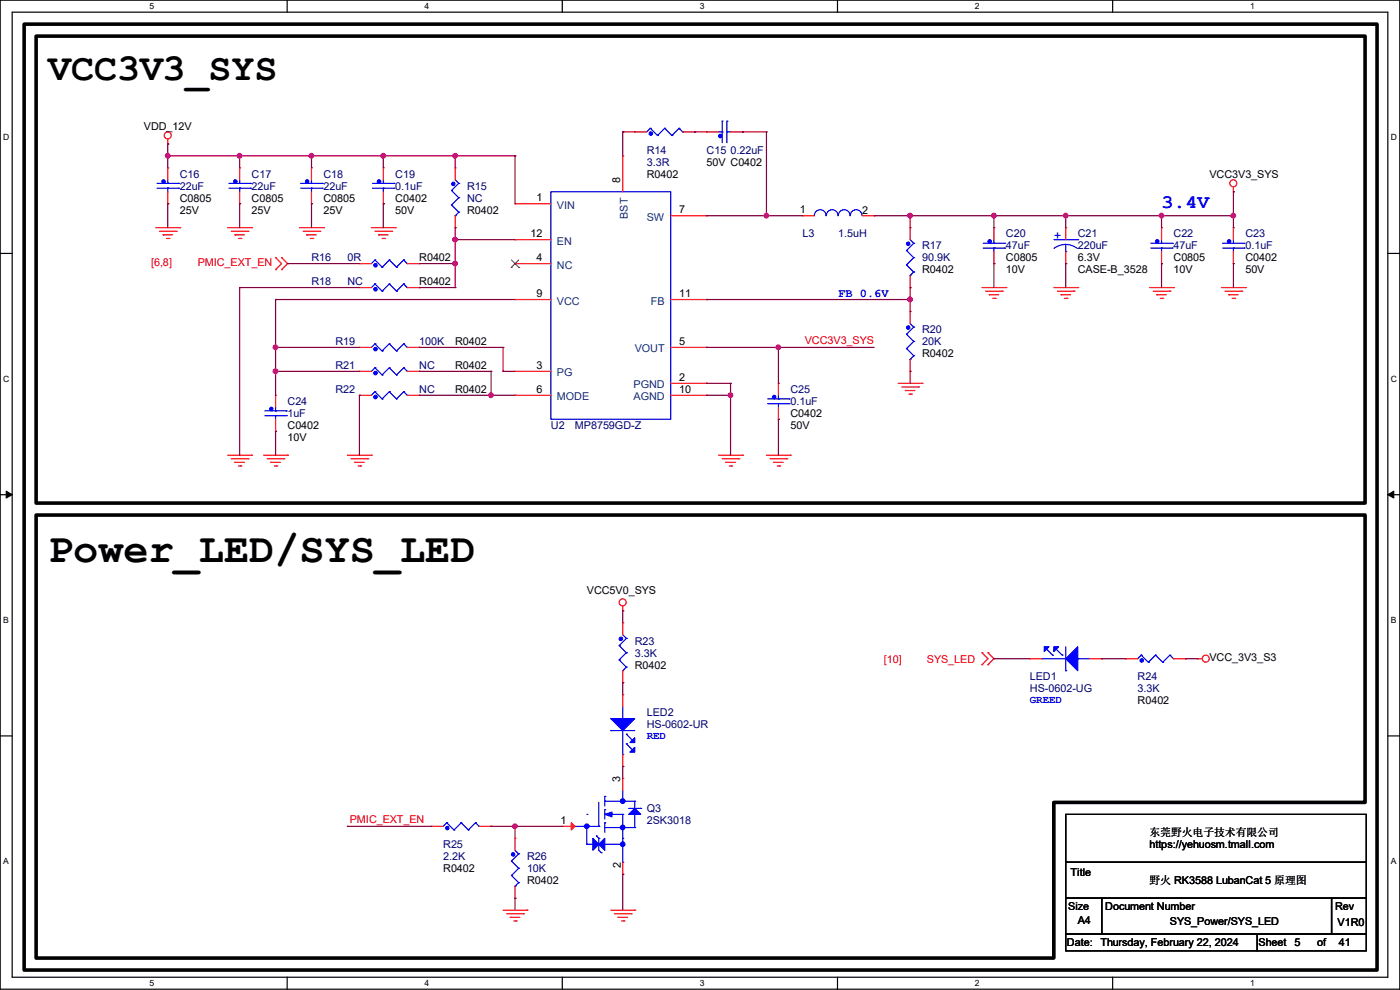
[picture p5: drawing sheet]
<svg xmlns="http://www.w3.org/2000/svg" width="297mm" height="210mm" viewBox="0 0 297 210" stroke-linecap="round" stroke-linejoin="round" font-family="sans-serif">
<path d="M0 0h297v209.8h-297zM2.6 2.6h291.8v204.7h-291.8z" fill="none" stroke="#000" stroke-width=".25"/>
<g fill="#fff">
<path d="M31.7 .3h1v2h-1z"/>
<path d="M31.7 207.6h1v1.9h-1z"/>
</g>
<path d="M60.9 0v2.6M60.9 207.3v2.5" fill="none" stroke="#000" stroke-width=".25"/>
<g fill="#fff">
<path d="M90.1 .3h1v2h-1z"/>
<path d="M90.1 207.6h1v1.9h-1z"/>
</g>
<path d="M119.3 0v2.6M119.3 207.3v2.5" fill="none" stroke="#000" stroke-width=".25"/>
<g fill="#fff">
<path d="M148.5 .3h.9v2h-.9z"/>
<path d="M148.5 207.6h.9v1.9h-.9z"/>
</g>
<path d="M177.7 0v2.6M177.7 207.3v2.5" fill="none" stroke="#000" stroke-width=".25"/>
<g fill="#fff">
<path d="M206.8 .3h1v2h-1z"/>
<path d="M206.8 207.6h1v1.9h-1z"/>
</g>
<path d="M236.1 0v2.6M236.1 207.3v2.5" fill="none" stroke="#000" stroke-width=".25"/>
<g fill="#fff">
<path d="M265.2 .3h1v2h-1z"/>
<path d="M265.2 207.6h1v1.9h-1z"/>
<path d="M.7 28.2h1.2v1.9h-1.2z"/>
<path d="M295.1 28.2h1.2v1.9h-1.2z"/>
<path d="M.7 79.3h1.2v2h-1.2z"/>
<path d="M295.1 79.3h1.2v2h-1.2z"/>
</g>
<path d="M0 53.8h2.6M294.4 53.8h2.6" fill="none" stroke="#000" stroke-width=".25"/>
<g fill="#fff">
<path d="M.7 130.5h1.2v2h-1.2z"/>
<path d="M295.1 130.5h1.1v2h-1.1z"/>
</g>
<path d="M0 104.9h2.6M294.4 104.9h2.6" fill="none" stroke="#000" stroke-width=".25"/>
<path d="M1.3 104.2l1.3 .7-1.3 .8zM294.4 104.9l1.3-.7v1.5z" fill="#000" stroke="#000" stroke-width=".21"/>
<g fill="#fff">
<path d="M.7 181.7h1.2v2h-1.2z"/>
<path d="M295.1 181.7h1.1v2h-1.1z"/>
</g>
<path d="M0 156.1h2.6M294.4 156.1h2.6M226.1 172.8h63.8v10.1h-63.8zM226.1 182.9h63.8v7.6h-63.8zM226.1 190.5h7.6v7.7h-7.6zM226.1 198.2h40.6v3.5h-40.6zM233.7 190.5h48.8v7.7h-48.8zM266.7 198.2h23.2v3.5h-23.2zM282.5 190.5h7.4v7.7h-7.4z" fill="none" stroke="#000" stroke-width=".25"/>
<path d="M5.1 5.1h287v200.7h-287zM7.7 7.7h281.9v99h-281.9zM7.7 109.3h281.9v60.9h-66v33h-215.9z" fill="none" stroke="#000" stroke-width=".76"/>
<g fill="none" stroke="#f00" stroke-width=".25">
<path d="M35.6 30.5h.1M35.6 35.6h.1M35.6 29.5v1M35.6 35.6v2.5M50.8 35.6h.1M50.8 35.6v2.5M66.1 35.6h.1M66.1 35.6v2.5M81.3 35.6h.1M81.3 35.6v2.5M96.6 35.6h.1M96.6 35.6v2.5"/>
<path d="M132.1 33.1h.1M132.1 33.1v7.6M134.7 28h.1M134.7 28h2.5M144.8 28h2.6M147.4 28h.1M149.9 28h.1M149.9 28h2.5M155 28h2.5M157.5 28h.1M261.7 39.7v1M33.1 48.3h5"/>
<path d="M33.8 49.1h3.6M34.6 49.8h.1M34.6 49.8h2M35.3 50.6h.6M35.6 43.2h.1M35.6 40.7v2.5M35.9 50.6h.1M37.4 49.1h.1M38.1 48.3h.1M48.3 48.3h5.1M49.1 49.1h3.5M49.8 49.8h.1"/>
<path d="M49.8 49.8h2.1M50.6 50.6h.5M50.8 43.2h.1M50.8 40.7v2.5M51.1 50.6h.1M52.6 49.1h.1M53.4 48.3h.1M58.5 54.7h.1M58.5 57.2h.1M58.5 54.7l1.2 1.2-1.2 1.3M59.7 57.2h.1M59.7 54.7h.1"/>
<path d="M59.7 54.7l1.3 1.2-1.3 1.3M63.5 48.3h5.1M64.3 49.1h3.6M65.1 49.8h.1M65.1 49.8h2M65.8 50.6h.5M66.1 43.2h.1M66.1 40.7v2.5M66.3 50.6h.1M67.9 49.1h.1M68.6 48.3h.1M76.2 55.9h.1"/>
<path d="M76.2 55.9h2.6M78.8 48.3h5.1M79.5 49.1h3.6M80.3 49.8h.1M80.3 49.8h2M81.1 50.6h.5M81.3 43.2h.1M81.3 40.7v2.5M81.6 50.6h.1M83.1 49.1h.1M83.9 48.3h.1M86.4 55.9h2.5"/>
<path d="M88.9 55.9h.1M96.6 48.3h.1M96.6 45.8v2.5M109.3 43.2h.1M109.3 55.9h.1M109.3 50.8h.1M109.3 43.2h7.6M109.3 55.9h7.6M109.3 50.8h7.6M142.3 45.8h7.6M149.9 45.8h.1M170.2 45.8h.1"/>
<path d="M170.2 45.8h2.6M182.9 45.8h2.6M185.5 45.8h.1M193.1 48.3h.1M193.1 48.3v2.5M193.1 58.5v2.5M210.9 48.3h.1M210.9 55.9h.1M210.9 48.3v2.5M210.9 53.4v2.5M226.1 48.3h.1M226.1 55.9h.1"/>
<path d="M226.1 48.3v2.5M226.1 53.4v2.5M246.4 48.3h.1M246.4 55.9h.1M246.4 48.3v2.5M246.4 53.4v2.5M261.7 40.7h.1M261.7 48.3h.1M261.7 55.9h.1M261.7 48.3v2.5M261.7 53.4v2.5M76.2 61h.1"/>
<path d="M76.2 78.8h.1M76.2 73.7h.1M76.2 61h2.6M76.2 78.8h2.6M76.2 73.7h2.6M86.4 61h2.5M86.4 78.8h2.5M86.4 73.7h2.5M88.9 61h.1M88.9 78.8h.1M88.9 73.7h.1M109.3 78.8h.1"/>
<path d="M109.3 63.5h.1M109.3 78.8h7.6M109.3 63.5h7.6M142.3 73.7h7.6M142.3 63.5h7.6M149.9 73.7h.1M149.9 63.5h.1M193.1 66.1h.1M193.1 78.8h.1M193.1 61h.1M193.1 66.1v2.5M193.1 76.2v2.6"/>
<path d="M208.3 61h5.1M209.1 61.8h3.5M209.8 62.5h.1M209.8 62.5h2.1M210.6 63.3h.5M211.1 63.3h.1M212.6 61.8h.1M213.4 61h.1M223.6 61h5M224.3 61.8h3.6M225.1 62.5h.1M225.1 62.5h2"/>
<path d="M225.8 63.3h.6M226.4 63.3h.1M227.9 61.8h.1M228.6 61h.1M243.9 61h5.1M244.6 61.8h3.6M245.4 62.5h.1M245.4 62.5h2M246.2 63.3h.5M246.7 63.3h.1M248.2 61.8h.1M249 61h.1"/>
<path d="M259.1 61h5.1M259.9 61.8h3.5M260.6 62.5h.1M260.6 62.5h2.1M261.4 63.3h.5M261.9 63.3h.1M263.4 61.8h.1M264.2 61h.1M48.3 96.6h5.1M49.1 97.3h3.5M49.8 98.1h.1M49.8 98.1h2.1"/>
<path d="M50.6 98.8h.5M51.1 98.8h.1M52.6 97.3h.1M53.4 96.6h.1M55.9 96.6h5.1M56.7 97.3h3.5M57.4 98.1h.1M57.4 98.1h2.1M58.2 98.8h.5M58.5 83.9h.1M58.5 91.5h.1M58.5 83.9v2.5"/>
<path d="M58.5 88.9v2.6M58.7 98.8h.1M60.2 97.3h.1M61 96.6h.1M73.7 96.6h5.1M74.5 97.3h3.5M75.2 98.1h.1M75.2 98.1h2.1M76 98.8h.5M76.2 83.9h.1M76.2 83.9h2.6M76.5 98.8h.1"/>
<path d="M78 97.3h.1M78.8 96.6h.1M86.4 83.9h2.5M88.9 83.9h.1M109.3 83.9h.1M109.3 83.9h7.6M142.3 81.3h7.6M142.3 83.9h7.6M149.9 81.3h.1M149.9 83.9h.1M152.4 96.6h5.1M153.2 97.3h3.6"/>
<path d="M154 98.1h.1M154 98.1h2M154.7 98.8h.5M155.2 98.8h.1M156.8 97.3h.1M157.5 96.6h.1M162.6 96.6h5.1M163.4 97.3h3.5M164.1 98.1h.1M164.1 98.1h2.1M164.9 98.8h.5M165.1 81.3h.1"/>
<path d="M165.1 88.9h.1M165.1 81.3v2.6M165.1 86.4v2.5M165.4 98.8h.1M166.9 97.3h.1M167.7 96.6h.1M190.5 81.3h5.1M191.3 82.1h3.6M192.1 82.8h.1M192.1 82.8h2M192.8 83.6h.5M193.3 83.6h.1"/>
<path d="M194.9 82.1h.1M195.6 81.3h.1M132.1 129.6h.1M132.1 132.1h.1M132.1 128.6v1M132.1 132.1v2.6M208.3 138.5h.1M208.3 138.5l1.3 1.2-1.3 1.3M209.6 138.5h.1M209.6 138.5l1.3 1.2-1.3 1.3M218.5 139.7h.1M218.5 139.7h2.5"/>
<path d="M231.2 139.7h2.5M233.7 139.7h.1M238.8 139.7h.1M238.8 139.7h2.5M249 139.7h2.5M251.5 139.7h.1M254 139.7h.1M254 139.7h1.1M132.1 147.4h.1M132.1 144.8h.1M132.1 142.3v2.5M132.1 147.4v2.5"/>
<path d="M208.3 141h.1M209.6 141h.1M91.5 175.3h.1M91.5 175.3h2.5M101.6 175.3h2.6M104.2 175.3h.1M109.3 177.8h.1M109.3 177.8v2.6M119.4 175.3h.1M119.4 175.3h2.6M132.1 162.6h.1M132.1 165.1h.1"/>
<path d="M132.1 160.1v2.5M132.1 165.1v2.6M106.7 193.1h5.1M107.5 193.8h3.5M108.2 194.6h.1M108.2 194.6h2.1M109 195.4h.5M109.3 190.5h.1M109.3 188v2.5M109.5 195.4h.1M111 193.8h.1M111.8 193.1h.1"/>
<path d="M129.6 193.1h5.1M130.3 193.8h3.6M131.1 194.6h.1M131.1 194.6h2M131.9 195.4h.5M132.1 185.5h.1M132.1 182.9v2.6M132.4 195.4h.1M133.9 193.8h.1M134.7 193.1h.1"/>
<circle cx="35.6" cy="28.7" r=".74"/>
<circle cx="261.6" cy="38.9" r=".74"/>
<circle cx="132.1" cy="127.8" r=".74"/>
<circle cx="255.8" cy="139.7" r=".74"/>
</g>
<g fill="none" stroke="#00f" stroke-width=".25">
<path d="M33.3 39.9h4.6M33.3 38.9h4.6M35.6 39.9h.1M35.6 38.9h.1M35.6 38.1v.8M35.6 39.9v.8M37.9 39.9h.1M37.9 38.9h.1M48.6 39.9h4.5M48.6 38.9h4.5M50.8 39.9h.1M50.8 38.9h.1"/>
<path d="M50.8 38.1v.8M50.8 39.9v.8M53.1 39.9h.1M53.1 38.9h.1M63.8 39.9h4.6M63.8 38.9h4.6M66.1 39.9h.1M66.1 38.9h.1M66.1 38.1v.8M66.1 39.9v.8M68.4 39.9h.1M68.4 38.9h.1"/>
<path d="M79 39.9h4.6M79 38.9h4.6M81.3 39.9h.1M81.3 38.9h.1M81.3 38.1v.8M81.3 39.9v.8M83.6 39.9h.1M83.6 38.9h.1M96.6 38.1l.7 .8M97.3 38.9h.1M97.3 38.9l-1.5 1.5M138 27.2h.1"/>
<path d="M138 27.2l-.8 .8M138 27.2l1.5 1.5M139.5 28.7h.1M141 27.2h.1M141 27.2l-1.5 1.5M141 27.2l1.5 1.5M142.5 28.7h.1M144.1 27.2h.1M144.1 27.2l-1.6 1.5M144.1 27.2l.7 .8M144.8 28h.1M152.4 28h.8"/>
<path d="M153.2 25.7h.1M153.2 28h.1M153.2 25.7v4.6M154.2 25.7h.1M154.2 28h.1M154.2 25.7v4.6M154.2 28h.8M79.5 55.2h.1M79.5 55.2l-.7 .7M79.5 55.2l1.6 1.5M81.1 56.7h.1M82.6 55.2h.1"/>
<path d="M82.6 55.2l-1.5 1.5M82.6 55.2l1.5 1.5M84.1 56.7h.1M85.6 55.2h.1M85.6 55.2l-1.5 1.5M85.6 55.2l.8 .7M86.4 55.9h.1M95.8 40.4h.1M95.8 43.5h.1M95.8 40.4l1.5 1.6M95.8 43.5l1.5 1.5M96.6 45.8h.1"/>
<path d="M97.3 42h.1M97.3 45h.1M97.3 42l-1.5 1.5M97.3 45l-.7 .8M116.9 40.7h25.4v48.2h-25.4zM172.8 45.8a1.25 1.25 0 0 1 1.2-1.3 1.25 1.25 0 0 1 1.3 1.3M175.3 45.8a1.25 1.25 0 0 1 1.3-1.3 1.25 1.25 0 0 1 1.2 1.3M177.8 45.8a1.25 1.25 0 0 1 1.3-1.3 1.25 1.25 0 0 1 1.2 1.3M180.4 45.8a1.25 1.25 0 0 1 1.2-1.3 1.25 1.25 0 0 1 1.3 1.3M192.3 53.1h.1M192.3 56.2h.1M192.3 53.1l1.5 1.6"/>
<path d="M192.3 56.2l1.5 1.5M193.1 58.5h.1M193.1 50.8l.7 .8M193.8 51.6h.1M193.8 54.7h.1M193.8 57.7h.1M193.8 51.6l-1.5 1.5M193.8 54.7l-1.5 1.5M193.8 57.7l-.7 .8M208.6 52.6h4.5M208.6 51.6h4.5M210.9 52.6h.1"/>
<path d="M210.9 51.6h.1M210.9 50.8v.8M210.9 52.6v.8M213.1 52.6h.1M213.1 51.6h.1M223.6 50.8h5M226.1 53.4h.1M226.1 51.9l1.6 .3 .9 .5M226.1 51.9l-1.1 .1-1.4 .7M226.1 51.9v1.5M228.6 50.8h.1M244.1 52.6h4.6"/>
<path d="M244.1 51.6h4.6M246.4 52.6h.1M246.4 51.6h.1M246.4 50.8v.8M246.4 52.6v.8M248.7 52.6h.1M248.7 51.6h.1M259.4 52.6h4.5M259.4 51.6h4.5M261.7 52.6h.1M261.7 51.6h.1M261.7 50.8v.8"/>
<path d="M261.7 52.6v.8M263.9 52.6h.1M263.9 51.6h.1M79.5 60.2h.1M79.5 78h.1M79.5 72.9h.1M79.5 60.2l-.7 .8M79.5 60.2l1.6 1.6M79.5 78l-.7 .8M79.5 78l1.6 1.5M79.5 72.9l-.7 .8M79.5 72.9l1.6 1.6"/>
<path d="M81.1 61.8h.1M81.1 79.5h.1M81.1 74.5h.1M82.6 60.2h.1M82.6 78h.1M82.6 72.9h.1M82.6 60.2l-1.5 1.6M82.6 60.2l1.5 1.6M82.6 78l-1.5 1.5M82.6 78l1.5 1.5M82.6 72.9l-1.5 1.6M82.6 72.9l1.5 1.6"/>
<path d="M84.1 61.8h.1M84.1 79.5h.1M84.1 74.5h.1M85.6 60.2h.1M85.6 78h.1M85.6 72.9h.1M85.6 60.2l-1.5 1.6M85.6 60.2l.8 .8M85.6 78l-1.5 1.5M85.6 78l.8 .8M85.6 72.9l-1.5 1.6M85.6 72.9l.8 .8"/>
<path d="M86.4 61h.1M86.4 78.8h.1M86.4 73.7h.1M192.3 70.9h.1M192.3 74h.1M192.3 70.9l1.5 1.5M192.3 74l1.5 1.5M193.1 76.2h.1M193.1 68.6l.7 .8M193.8 69.4h.1M193.8 72.4h.1M193.8 75.5h.1"/>
<path d="M193.8 69.4l-1.5 1.5M193.8 72.4l-1.5 1.6M193.8 75.5l-.7 .7M56.2 88.2h4.5M56.2 87.2h4.5M58.5 88.2h.1M58.5 87.2h.1M58.5 86.4v.8M58.5 88.2v.7M60.7 88.2h.1M60.7 87.2h.1M79.5 83.1h.1"/>
<path d="M79.5 83.1l-.7 .8M79.5 83.1l1.6 1.5M81.1 84.6h.1M82.6 83.1h.1M82.6 83.1l-1.5 1.5M82.6 83.1l1.5 1.5M84.1 84.6h.1M85.6 83.1h.1M85.6 83.1l-1.5 1.5M85.6 83.1l.8 .8M86.4 83.9h.1M162.9 85.6h4.5"/>
<path d="M162.9 84.6h4.5M165.1 85.6h.1M165.1 84.6h.1M165.1 83.9v.7M165.1 85.6v.8M167.4 85.6h.1M167.4 84.6h.1M131.4 136.9h.1M131.4 140h.1M131.4 136.9l1.5 1.6M131.4 140l1.5 1.5M132.1 134.7l.8 .7"/>
<path d="M132.9 135.4h.1M132.9 138.5h.1M132.9 135.4l-1.5 1.5M132.9 138.5l-1.5 1.5M221 139.7h.1M221 139.7h5.1M222 137.7l1.3 1.3M223.3 139h.1M224.1 137.7l1.2 1.3M225.3 139h.1M226.1 137.2v5.1M228.6 139.7h.1"/>
<path d="M228.6 139.7h2.6M242.1 139h.1M242.1 139l-.8 .7M242.1 139l1.5 1.5M245.2 139h.1M245.2 139l-1.6 1.5M245.2 139l1.5 1.5M248.2 139h.1M248.2 139l-1.5 1.5M248.2 139l.8 .7M249 139.7h.1M129.6 155h.1"/>
<path d="M129.6 155h5.1M132.1 152.4h.1M132.1 142.3h.1M132.1 149.9v2.5M132.1 155v5.1M132.9 155.7h.1M132.9 157.8h.1M132.9 141.5h.1M132.9 155.7l1.3 1.3M132.9 157.8l1.3 1.2M132.9 141.5l-.8 .8M226.1 142.3h.1"/>
<path d="M243.6 140.5h.1M246.7 140.5h.1M94.8 174.5h.1M94.8 174.5l-.8 .8M94.8 174.5l1.5 1.6M96.3 176.1h.1M97.8 174.5h.1M97.8 174.5l-1.5 1.6M97.8 174.5l1.6 1.6M99.4 176.1h.1M100.9 174.5h.1M100.9 174.5l-1.5 1.6"/>
<path d="M100.9 174.5l.7 .8M101.6 175.3h.1M122 175.3h5M124.5 172.8h.1M124.5 179.1h.1M124.5 175.3h.1M124.5 179.1h7.6M124.5 175.3v3.8M126.5 177.3h.1M126.5 177.3l.5 .5M127 175.3h.1M127 177.8h.1"/>
<path d="M127 170.2v5.1M127 177.8v2.6l.6 .5M128.3 174.5h.1M128.3 171.7h.1M128.3 169h.1M128.3 170h.1M128.3 169v2M128.3 171.7v2.1M128.3 174.5v2.1M128.3 175.6h6.4M128.3 170h6.4M129.6 172.8h2.5"/>
<path d="M132.1 160.1h.1M132.1 170h.1M132.1 172.8h.1M132.1 177.8h.1M132.1 179.1h.1M132.1 167.7v2.3M132.1 172.8v10.1M133.4 171.5h2.5M134.7 175.6h.1M134.7 172.8h.1M134.7 170h.1M134.7 170v1.5"/>
<path d="M134.7 172.8v2.8M135.9 171.5h.1M108.5 182.7h.1M108.5 185.7h.1M108.5 182.7l1.5 1.5M108.5 185.7l1.5 1.5M109.3 188h.1M109.3 180.4l.7 .7M110 181.1h.1M110 184.2h.1M110 187.2h.1M110 181.1l-1.5 1.6"/>
<path d="M110 184.2l-1.5 1.5M110 187.2l-.7 .8M127.6 180.9h.1M132.1 182.9h.1"/>
</g>
<g fill="#00f" stroke="#00f" stroke-width=".25">
<path d="M129.6 152.4h5.1l-2.6 2.6z"/>
<path d="M133.6 157.5l1.1-1v1z"/>
<path d="M133.6 159.6l1.1-1.1v1.1z"/>
<path d="M134.7 171.5l1.2 1.3h-2.5z"/>
<path d="M128.3 172.8l1.5-.5v1z"/>
<path d="M128.3 177.8v2.6l-1.3-1.3z"/>
<path d="M125.8 177.8l1.2 1.3-1.2 1.3z"/>
<path d="M228.6 137.2v5.1l-2.5-2.6z"/>
<path d="M223.6 137.2h1l-1 1z"/>
<path d="M221.5 137.2h1l-1 1z"/>
<circle cx="192.7" cy="69.5" r=".36"/>
<circle cx="34.7" cy="38.5" r=".36"/>
<circle cx="79.6" cy="84.2" r=".36"/>
<circle cx="131.7" cy="135.5" r=".36"/>
<circle cx="79.6" cy="61.4" r=".36"/>
<circle cx="245.5" cy="51.2" r=".36"/>
<circle cx="132.1" cy="169.9" r=".49"/>
<circle cx="132.1" cy="175.5" r=".49"/>
<circle cx="124.5" cy="175.3" r=".49"/>
<circle cx="132.1" cy="179.1" r=".49"/>
<circle cx="210" cy="51.2" r=".36"/>
<circle cx="96.2" cy="39" r=".36"/>
<circle cx="138.1" cy="28.3" r=".36"/>
<circle cx="108.9" cy="181.3" r=".36"/>
<circle cx="65.2" cy="38.5" r=".36"/>
<circle cx="57.6" cy="86.8" r=".36"/>
<circle cx="94.9" cy="175.7" r=".36"/>
<circle cx="152.8" cy="28.9" r=".36"/>
<circle cx="79.6" cy="79.1" r=".36"/>
<circle cx="79.6" cy="56.3" r=".36"/>
<circle cx="79.6" cy="74.1" r=".36"/>
<circle cx="164.2" cy="84.2" r=".36"/>
<circle cx="260.8" cy="51.2" r=".36"/>
<circle cx="49.9" cy="38.5" r=".36"/>
<circle cx="192.7" cy="51.7" r=".36"/>
<circle cx="80.4" cy="38.5" r=".36"/>
<circle cx="242.2" cy="140.1" r=".36"/>
</g>
<path d="M121.2 174.5l.8 .8-.8 .8z" fill="#f00" stroke="#f00" stroke-width=".25"/>
<path d="M108.5 56.7h.1M108.5 55.2l1.6 1.5M110 55.2l-1.5 1.5M110.1 56.7h.1" fill="none" stroke="#804000" stroke-width=".21"/>
<g fill="none" stroke="#800040" stroke-width=".25">
<path d="M35.6 30.5h.1M35.6 33.1h.1M35.6 33.1h73.7M35.6 30.5v5.1M50.8 33.1h.1M50.8 33.1v2.5M66.1 33.1h.1M66.1 33.1v2.5M81.3 33.1h.1M81.3 33.1v2.5M96.6 33.1h.1M96.6 33.1v2.5"/>
<path d="M109.3 33.1h.1M109.3 33.1v10.1M132.1 28h.1M132.1 28v5.1M132.1 28h2.6M147.4 28h.1M147.4 28h2.5M157.5 28h.1M157.5 28h5.1M162.6 28h.1M162.6 28v17.8M35.6 43.2h.1"/>
<path d="M35.6 43.2v5.1M50.8 43.2h.1M50.8 43.2v5.1M61 55.9h.1M61 55.9h15.2M66.1 43.2h.1M66.1 43.2v5.1M81.3 43.2h.1M81.3 43.2v5.1M88.9 55.9h7.7M96.6 50.8h.1M96.6 48.3h.1"/>
<path d="M96.6 55.9h.1M96.6 50.8h12.7M96.6 48.3v12.7M149.9 45.8h.1M149.9 45.8h20.3M162.6 45.8h.1M185.5 45.8h.1M185.5 45.8h76.2M193.1 45.8h.1M193.1 45.8v2.5M210.9 45.8h.1M210.9 55.9h.1"/>
<path d="M210.9 45.8v2.5M210.9 55.9v5.1M226.1 45.8h.1M226.1 55.9h.1M226.1 45.8v2.5M226.1 55.9v5.1M246.4 55.9h.1M246.4 45.8h.1M246.4 45.8v2.5M246.4 55.9v5.1M261.7 40.7h.1M261.7 45.8h.1"/>
<path d="M261.7 55.9h.1M261.7 40.7v7.6M261.7 55.9v5.1M50.8 61h.1M50.8 61v35.6M50.8 61h25.4M58.5 63.5h.1M58.5 73.7h.1M58.5 78.8h.1M58.5 63.5v20.4M58.5 63.5h50.8M58.5 73.7h17.7"/>
<path d="M58.5 78.8h17.7M88.9 73.7h.1M88.9 78.8h.1M88.9 61h.1M88.9 73.7h17.8M88.9 78.8h15.3M88.9 61h7.7M96.6 61h.1M104.2 78.8h.1M104.2 78.8v5.1M106.7 78.8h.1M106.7 73.7h.1"/>
<path d="M106.7 78.8h2.6M106.7 73.7v5.1M149.9 63.5h.1M149.9 73.7h.1M149.9 63.5h43.2M149.9 73.7h35.6M165.1 73.7h.1M165.1 73.7v7.6M193.1 61h.1M193.1 63.5h.1M193.1 78.8h.1M193.1 61v5.1"/>
<path d="M193.1 78.8v2.5M58.5 91.5h.1M58.5 91.5v5.1M76.2 83.9h.1M76.2 83.9v12.7M88.9 83.9h.1M88.9 83.9h20.4M104.2 83.9h.1M149.9 81.3h.1M149.9 83.9h.1M149.9 83.9h5.1M149.9 81.3h5.1"/>
<path d="M155 81.3h.1M155 83.9h.1M155 81.3v15.3M165.1 88.9h.1M165.1 88.9v7.7M132.1 129.6h.1M132.1 129.6v2.5M210.9 139.7h.1M210.9 139.7h7.6M233.7 139.7h.1M233.7 139.7h5.1M251.5 139.7h.1"/>
<path d="M251.5 139.7h2.5M132.1 144.8h.1M132.1 144.8v2.6M73.7 175.3h.1M73.7 175.3h17.8M104.2 175.3h.1M104.2 175.3h15.2M109.3 175.3h.1M109.3 175.3v2.5M132.1 162.6h.1M132.1 162.6v2.5M109.3 190.5h.1"/>
<path d="M109.3 190.5v2.6M132.1 185.5h.1M132.1 185.5v7.6"/>
</g>
<g fill="#f0f" stroke="#f0f" stroke-width=".25">
<circle cx="96.5" cy="33" r=".49"/>
<circle cx="81.3" cy="33" r=".49"/>
<circle cx="66.1" cy="33" r=".49"/>
<circle cx="261.6" cy="45.7" r=".49"/>
<circle cx="246.4" cy="45.7" r=".49"/>
<circle cx="162.6" cy="45.7" r=".49"/>
<circle cx="58.4" cy="73.7" r=".49"/>
<circle cx="104.2" cy="83.8" r=".49"/>
<circle cx="58.4" cy="78.8" r=".49"/>
<circle cx="193.1" cy="45.7" r=".49"/>
<circle cx="193.1" cy="63.5" r=".49"/>
<circle cx="155" cy="83.8" r=".49"/>
<circle cx="165.1" cy="73.7" r=".49"/>
<circle cx="50.8" cy="33" r=".49"/>
<circle cx="35.6" cy="33" r=".49"/>
<circle cx="96.5" cy="50.8" r=".49"/>
<circle cx="96.5" cy="55.9" r=".49"/>
<circle cx="109.2" cy="175.3" r=".49"/>
<circle cx="210.8" cy="45.7" r=".49"/>
<circle cx="226.1" cy="45.7" r=".49"/>
</g>
<text font-size="8.9" x="10.2" y="119.2">Power_LED/SYS_LED</text>
<text font-size="8.1" x="10.2" y="17">VCC3V3_SYS</text>
<text font-size="4.1" fill="#00f" x="246.4" y="44.1">3.4V</text>
<text font-size="2.8" fill="#00f" x="223.6" y="50.8">+</text>
<text font-size="2.5" fill="#00f" x="177.8" y="63.1">FB 0.6V</text>
<g font-size="2.3">
<text x="30.5" y="27.5">VDD_12V</text>
<text x="149.9" y="35.1">50V C0402</text>
<text x="131.6" y="38.9" transform="rotate(-90 131.6 38.9)">8</text>
<text x="137.2" y="37.7">R0402</text>
<text x="256.6" y="37.7">VCC3V3_SYS</text>
<text x="38.1" y="42.8">C0805</text>
<text x="38.1" y="45.3">25V</text>
<text x="53.4" y="42.8">C0805</text>
<text x="53.4" y="45.3">25V</text>
<text x="68.6" y="42.8">C0805</text>
<text x="68.6" y="45.3">25V</text>
<text x="83.9" y="42.8">C0402</text>
<text x="83.9" y="45.3">50V</text>
<text x="99.1" y="45.3">R0402</text>
<text x="113.8" y="42.7">1</text>
<text x="144.1" y="45.2">7</text>
<text x="169.7" y="45.2">1</text>
<text x="182.9" y="45.3">2</text>
<text x="112.6" y="50.3">12</text>
<text x="88.9" y="55.5">R0402</text>
<text x="113.8" y="55.4">4</text>
<text x="195.6" y="58">R0402</text>
<text x="213.4" y="55.5">C0805</text>
<text x="213.4" y="58">10V</text>
<text x="228.6" y="55.5">6.3V</text>
<text x="228.6" y="58">CASE-B_3528</text>
<text x="249" y="55.5">C0805</text>
<text x="249" y="58">10V</text>
<text x="264.2" y="55.5">C0402</text>
<text x="264.2" y="58">50V</text>
<text x="88.9" y="60.5">R0402</text>
<text x="113.8" y="63">9</text>
<text x="144.1" y="63">11</text>
<text x="96.6" y="73.2">R0402</text>
<text x="144.1" y="73.2">5</text>
<text x="195.6" y="75.8">R0402</text>
<text x="96.6" y="83.4">R0402</text>
<text x="96.6" y="78.3">R0402</text>
<text x="113.8" y="78.2">3</text>
<text x="113.8" y="83.3">6</text>
<text x="144.1" y="80.8">2</text>
<text x="144.1" y="83.3">10</text>
<text x="167.7" y="88.5">C0402</text>
<text x="61" y="91">C0402</text>
<text x="61" y="93.6">10V</text>
<text x="167.7" y="91">50V</text>
<text x="124.5" y="126.1">VCC5V0_SYS</text>
<text x="134.7" y="141.8">R0402</text>
<text x="256.6" y="140.3">VCC_3V3_S3</text>
<text x="241.3" y="149.4">R0402</text>
<text x="131.6" y="165.9" transform="rotate(-90 131.6 165.9)">3</text>
<text x="118.9" y="174.8">1</text>
<text x="243.9" y="177.4">东莞野火电子技术有限公司</text>
<text x="243.9" y="179.9">https://yehuosm.tmall.com</text>
<text x="94" y="185">R0402</text>
<text x="131.7" y="184.2" transform="rotate(-90 131.7 184.2)">2</text>
<text x="227.1" y="185.8">Title</text>
<text x="111.8" y="187.5">R0402</text>
<text x="243.9" y="187.5">野火 RK3588 LubanCat 5 原理图</text>
<text x="226.6" y="193.1">Size</text>
<text x="228.6" y="195.9">A4</text>
<text x="234.5" y="193.1">Document Number</text>
<text x="248.2" y="196.2">SYS_Power/SYS_LED</text>
<text x="283.3" y="193.1">Rev</text>
<text x="283.8" y="196.4">V1R0</text>
<text x="226.4" y="200.7">Date:</text>
<text x="233.5" y="200.7">Thursday, February 22, 2024</text>
<text x="267" y="200.7">Sheet</text>
<text x="274.6" y="200.7">5</text>
<text x="279.4" y="200.7">of</text>
<text x="284" y="200.7">41</text>
</g>
<g font-size="2.3" fill="#000080">
<text x="137.2" y="32.6">R14</text>
<text x="137.2" y="35.1">3.3R</text>
<text x="149.9" y="32.6">C15 0.22uF</text>
<text x="38.1" y="37.7">C16</text>
<text x="38.1" y="40.2">22uF</text>
<text x="53.4" y="37.7">C17</text>
<text x="53.4" y="40.2">22uF</text>
<text x="68.6" y="37.7">C18</text>
<text x="68.6" y="40.2">22uF</text>
<text x="83.9" y="37.7">C19</text>
<text x="83.9" y="40.2">0.1uF</text>
<text x="99.1" y="40.2">R15</text>
<text x="99.1" y="42.8">NC</text>
<text x="170.2" y="50.4">L3</text>
<text x="177.8" y="50.4">1.5uH</text>
<text x="195.6" y="52.9">R17</text>
<text x="213.4" y="50.4">C20</text>
<text x="213.4" y="52.9">47uF</text>
<text x="228.6" y="50.4">C21</text>
<text x="228.6" y="52.9">220uF</text>
<text x="249" y="50.4">C22</text>
<text x="249" y="52.9">47uF</text>
<text x="264.2" y="50.4">C23</text>
<text x="264.2" y="52.9">0.1uF</text>
<text x="66.1" y="55.5">R16</text>
<text x="73.7" y="55.5">0R</text>
<text x="195.6" y="55.5">90.9K</text>
<text x="66.1" y="60.5">R18</text>
<text x="73.7" y="60.5">NC</text>
<text x="195.6" y="70.7">R20</text>
<text x="71.2" y="73.2">R19</text>
<text x="88.9" y="73.2">100K</text>
<text x="195.6" y="73.2">20K</text>
<text x="71.2" y="83.4">R22</text>
<text x="71.2" y="78.3">R21</text>
<text x="88.9" y="83.4">NC</text>
<text x="88.9" y="78.3">NC</text>
<text x="167.7" y="83.4">C25</text>
<text x="61" y="85.9">C24</text>
<text x="61" y="88.5">1uF</text>
<text x="167.7" y="85.9">0.1uF</text>
<text x="116.9" y="91">U2</text>
<text x="122" y="91">MP8759GD-Z</text>
<text x="134.7" y="136.7">R23</text>
<text x="134.7" y="139.3">3.3K</text>
<text x="218.5" y="144.4">LED1</text>
<text x="218.5" y="146.9">HS-0602-UG</text>
<text x="241.3" y="144.4">R24</text>
<text x="241.3" y="146.9">3.3K</text>
<text x="137.2" y="152">LED2</text>
<text x="137.2" y="154.5">HS-0602-UR</text>
<text x="137.2" y="172.3">Q3</text>
<text x="94" y="179.9">R25</text>
<text x="137.2" y="174.8">2SK3018</text>
<text x="94" y="182.5">2.2K</text>
<text x="111.8" y="182.5">R26</text>
<text x="111.8" y="185">10K</text>
</g>
<g font-size="2.3" fill="#004080">
<text x="118.2" y="44.3">VIN</text>
<text x="133.2" y="46.4" transform="rotate(-90 133.2 46.4)">BST</text>
<text x="137.2" y="46.8">SW</text>
<text x="118.2" y="51.9">EN</text>
<text x="118.2" y="57">NC</text>
<text x="118.2" y="64.6">VCC</text>
<text x="138.1" y="64.6">FB</text>
<text x="134.7" y="74.8">VOUT</text>
<text x="118.2" y="79.8">PG</text>
<text x="134.4" y="82.4">PGND</text>
<text x="118.2" y="84.9">MODE</text>
<text x="134.4" y="84.9">AGND</text>
</g>
<g font-size="2.3" fill="#f00">
<text x="32" y="56.5">[6,8]</text>
<text x="42" y="56.5">PMIC_EXT_EN</text>
<text x="170.7" y="73">VCC3V3_SYS</text>
<text x="187.5" y="140.5">[10]</text>
<text x="196.6" y="140.5">SYS_LED</text>
<text x="74.2" y="174.6">PMIC_EXT_EN</text>
</g>
<g font-size="2.3" fill="#00f">
<text x="218.5" y="149.2">GREED</text>
<text x="137.2" y="156.8">RED</text>
</g>
<g font-size="1.8">
<text x="31.7" y="1.9">5</text>
<text x="90.1" y="1.9">4</text>
<text x="148.5" y="1.9">3</text>
<text x="206.8" y="1.9">2</text>
<text x="265.2" y="1.9">1</text>
<text x=".7" y="29.8">D</text>
<text x="295.1" y="29.8">D</text>
<text x=".7" y="80.9">C</text>
<text x="295.1" y="80.9">C</text>
<text x=".7" y="132.1">B</text>
<text x="295.1" y="132.1">B</text>
<text x=".7" y="183.3">A</text>
<text x="295.1" y="183.3">A</text>
<text x="31.7" y="209.2">5</text>
<text x="90.1" y="209.2">4</text>
<text x="148.5" y="209.2">3</text>
<text x="206.8" y="209.2">2</text>
<text x="265.2" y="209.2">1</text>
</g>
</svg>
